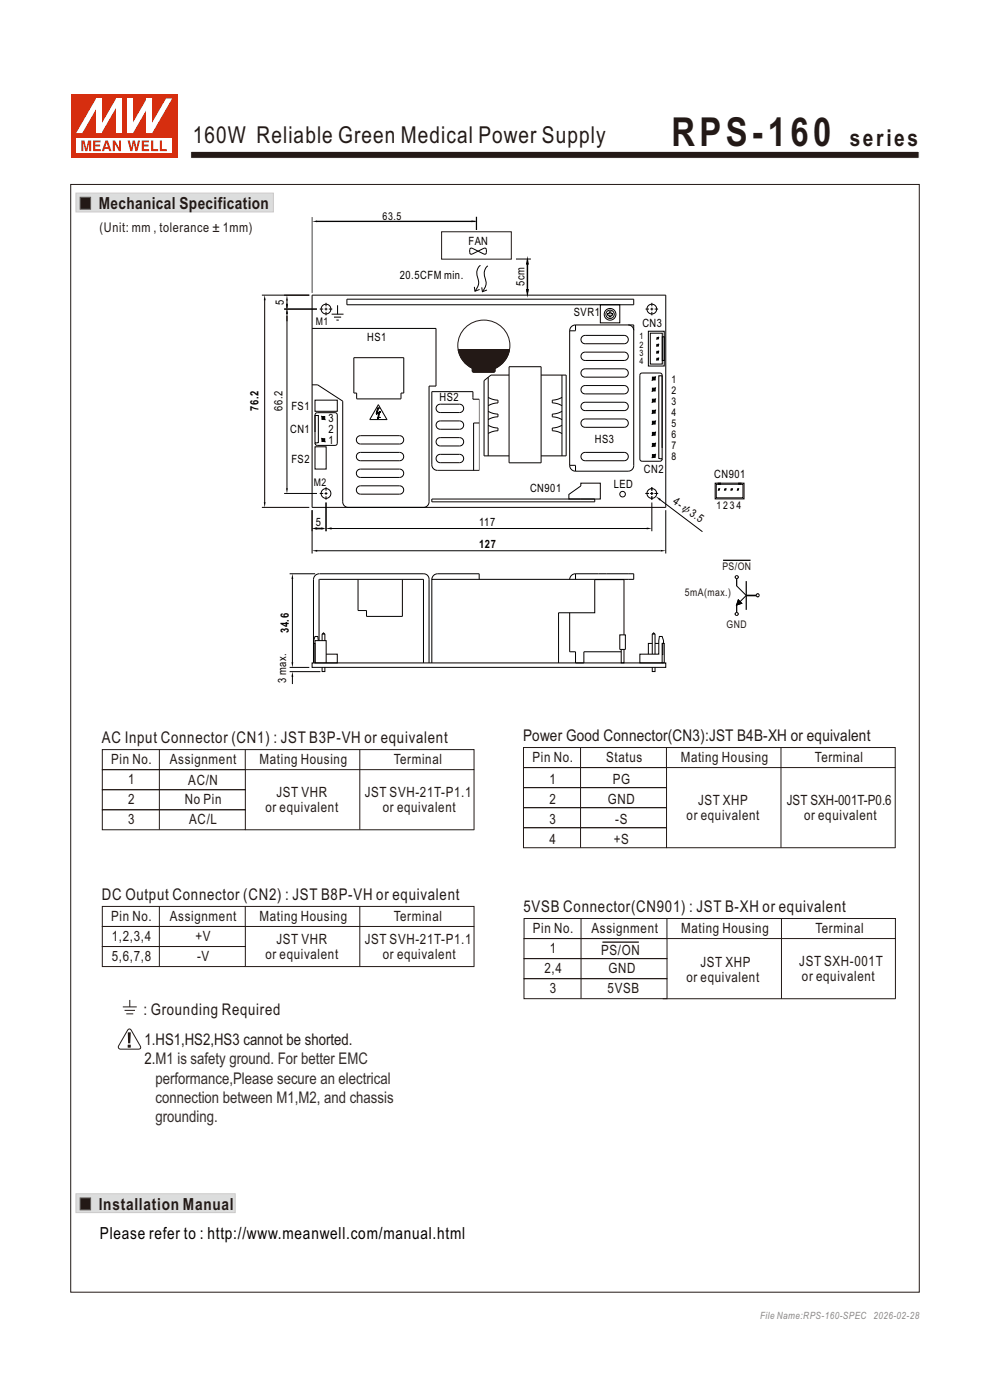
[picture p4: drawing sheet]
<svg xmlns="http://www.w3.org/2000/svg" width="210mm" height="297mm" viewBox="0 0 210 297" stroke-linecap="round" stroke-linejoin="round" font-family="sans-serif">
<!-- layer: tw -->
<path d="M16.1 41h41.9v4h-41.9z" fill-rule="evenodd" fill="#dcdddd" stroke="#c9cacb" stroke-width=".21"/>
<path d="M17 41.8h2.2v2.6h-2.2z" fill-rule="evenodd" fill="#231916" stroke="#595857" stroke-width=".21"/>
<g fill="none" stroke="#000" stroke-width=".21">
<path d="M99.7 52.7h.4l2.6 1.2h.2l.3-.3v-.6l-.3-.4-3 1.3-.3-.3zM109.5 55h3.1M111.9 54.9l.2 1.1h-.4zM111.9 55.9v6M70.3 66.6h2.6M70.8 67.3h1.6M71.4 67.9h.5M71.6 64.8v1.8M80.1 86.5h.2l-.3 1.1 .6-.2-.3 1.2h.1l-.3 .2 .2-1.1-.5 .1zM80.3 85.8l1.8 3.2h-3.7zM151.7 102.5h6.1v3.3h-6.1zM151.9 102.7h5.7v2.9h-5.7z"/>
<path d="M152.3 102.5h.5v.2h-.5zM152.4 103.8h.2v.1h-.2zM153.4 118.9h5.8M153.8 103.8h.1v.1h-.1zM155.1 103.8h.2v.1h-.2zM156.5 103.8h.1v.1h-.1zM156.7 102.5h.5v.2h-.5zM156.3 122.8v1.5l2 2M156.6 127.3l.7 .7-1 .4zM158.3 126.3h2.1M158.3 126.3l-2 2.1v1.5M158.3 123.3v6.1"/>
<path d="M127.8 199.9h7.7"/>
<circle cx="156.3" cy="130.3" r=".33"/>
<circle cx="156.3" cy="122.4" r=".33"/>
<circle cx="160.7" cy="126.3" r=".33"/>
</g>
<g fill="#000" stroke="#000" stroke-width=".21">
<path d="M152.4 103.8h.2l-.2 .1z" fill-rule="evenodd"/>
<path d="M152.4 103.9l.2-.1v.1z" fill-rule="evenodd"/>
<path d="M153.8 103.8h.1l-.1 .1z" fill-rule="evenodd"/>
<path d="M153.8 103.9l.1-.1v.1z" fill-rule="evenodd"/>
<path d="M155.1 103.8h.2l-.2 .1z" fill-rule="evenodd"/>
<path d="M155.1 103.9l.2-.1v.1z" fill-rule="evenodd"/>
<path d="M156.5 103.8h.1l-.1 .1z" fill-rule="evenodd"/>
<path d="M156.5 103.9l.1-.1v.1z" fill-rule="evenodd"/>
<path d="M156.6 127.3l.7 .7-1 .4z" fill-rule="evenodd"/>
</g>
<g fill="none" stroke="#231916" stroke-width=".21">
<path d="M93.7 49.2h14.8v5.8h-14.8zM21.7 159h78.9v4.3h-78.9zM33.8 159v17M52 159v4.2M76.3 159v17M111 158.6h78.9v4.2h-78.9zM123.1 158.6v21.3M141.4 158.6v4.2M165.7 158.6v21.3M21.7 163.3h30.3v4.2h-30.3zM21.7 167.5h30.3v4.3h-30.3zM21.7 171.8h30.3v4.2h-30.3z"/>
<path d="M52.1 176h48.5M100.6 163.3v12.7M111 162.8h30.4v4.3h-30.4zM111 167.1h30.4v4.2h-30.4zM111 171.3h30.4v4.3h-30.4zM111 175.6h30.4v4.2h-30.4zM141.4 179.8h48.5M189.9 162.8v17.1M21.7 192.3h78.9v4.2h-78.9zM21.7 196.5h30.3v4.3h-30.3zM33.8 192.3v12.7M52 192.3v4.2"/>
<path d="M76.3 192.3v12.8M100.6 196.5v8.6M111.1 199.1h30.4v4.3h-30.4zM111.2 194.9h78.7v4.2h-78.7zM123.3 194.8v17M141.5 194.8v4.3M165.8 194.8v17.1M189.9 199.1v12.8M21.7 200.8h30.3v4.2h-30.3zM52.1 205.1h48.5M111.1 203.4h30.4v4.2h-30.4zM111.1 207.6h30.4v4.3h-30.4z"/>
<path d="M140.6 211.9h49.4"/>
</g>
<g fill="#000">
<path d="M111.9 54.9l.2 1.1h-.4zM79.8 87.8h.1zM79.8 87.8h.2zM79.8 87.7l.2 .1zM79.8 87.7h.2zM79.8 87.7h.3zM79.8 87.7h.4zM79.8 87.7h.5zM79.8 87.7h.7zM79.8 87.6l.7 .1zM79.8 87.6h.7zM79.8 87.6h.2z"/>
<path d="M79.8 87.5l.2 .1zM79.8 87.5h.2zM79.9 87.5h.1zM79.9 87.4l.1 .1zM79.9 87.4h.1zM79.9 87.4h.2zM79.9 87.3l.2 .1zM79.9 87.3h.2zM79.9 87.2l.2 .1zM79.9 87.2h.2zM79.9 87.1l.2 .1zM79.9 87.1h.2z"/>
<path d="M79.9 87.1h.3zM80 87.1h.2zM80 87l.2 .1zM80 87h.2zM80 86.9l.2 .1zM80 86.9h.2zM80 87.6h.5zM80 86.8l.2 .1zM80 86.8h.2zM80 86.8h.3zM80 86.7l.3 .1zM80 86.7h.3z"/>
<path d="M80 88.6h.4zM80.1 88.6h.3zM80.1 86.7h.2zM80.1 88.6h.2zM80.1 87.6h.4zM80.1 87.6h.5zM80.1 88.6l.2 .1zM80.1 88.7h.2zM80.1 86.6l.2 .1zM80.1 86.6h.2zM80.1 88.7h.1zM80.1 87.5h.5z"/>
<path d="M80.2 88.6h.1zM80.2 88.6h.2zM80.2 87.5h.4zM80.2 88.5l.1 .1zM80.2 88.5h.1zM80.2 88.4h.1zM80.2 88.4l.1 .1zM80.2 88.3l.1 .1zM80.2 88.3h.1zM80.2 88.3h.2zM80.2 88.2l.2 .1zM80.2 88.2h.2z"/>
<path d="M80.2 88.1l.2 .1zM80.2 88.1h.2zM80.2 88l.2 .1zM80.2 88h.2zM80.3 87.5h.3zM80.3 88h.1zM80.3 87.9l.1 .1zM80.3 87.9h.1zM80.3 87.9h.2zM80.3 88.6h.1zM80.3 87.8l.2 .1zM80.3 87.8h.2z"/>
<path d="M80.3 87.7l.2 .1zM80.3 87.7h.2zM80.4 87.5h.2zM80.4 87.4h.2zM80.5 87.4h.1z"/>
</g>
<path d="M15 39.1h180v235h-180z" fill="none" stroke="#231916" stroke-width=".21"/>
<!-- layer: 0 -->
<path d="M40.4 32.1h154.6v1.5h-154.6z" fill-rule="evenodd" fill="#231916" stroke="#fff" stroke-width=".21"/>
<g fill="#000">
<path d="M56.1 62.6l.2 1.1h-.3zM60.9 65.5l.2 1.1h-.4zM60.9 62.6l.2 1.1h-.4zM60.7 64.5h.4l-.2 1.1zM111.7 61.4h.4l-.2 1.1zM56 106.6h.3l-.2 1.1zM60.7 103.6h.4l-.2 1.1zM66.2 112.1l1.1-.2v.4zM66.2 116.8l1.1-.1v.3zM68.1 111.9l1.1 .2-1.1 .2zM69.2 112.1l1.1-.2v.4zM137.2 111.9l1.1 .2-1.1 .2z"/>
<path d="M140.1 116.7l1.2 .1-1.2 .2zM139.1 105.3l1.1 .6-.3 .3zM62 121.7l.2 1.1h-.4zM61.8 140.5h.4l-.2 1.1zM62 142.5l.2 1.1h-.4z"/>
</g>
<g fill="none" stroke="#000" stroke-width=".21">
<path d="M55.6 62.6h10M56.1 63.3v43.4M60.3 65.6h6.9M60.9 66.5v37.3M60.9 63.6v1.8M66.2 69.7h26.3v12.2h-1.5v24.6a1.18 1.18 0 0 1-1.2 1.1M66.2 62.6h75v45h-75zM67.8 65.6h.8M68.9 65.6h.5M69.2 64.2v.8M69.2 65.3v.6M69.2 66.2v.7"/>
<path d="M69.7 65.6h.8M73.6 63.5h60.8v1.2h-60.8zM75.1 75.9h10.5v7.5h-.5v1.2h-9.4v-1.2h-.6zM108 79.6h-3.9l-1.4 1.2v15.9h5.3M108 77.8h6.8v20.4h-6.8zM111.7 61.4h.4l-.2 1.1zM114.8 79.6h5.3v17.1h-5.3M119.2 79.6v17.1M120.8 70.2v28.5M122.1 68.9a1.25 1.25 0 0 0-1.3 1.3M122.1 68.9h12.3v29.9a1.19 1.19 0 0 1-1.2 1.2h-11.1M122.1 68.9v1.3h-1.3"/>
<path d="M123.5 71.4l.6-.2h8.3a.89 .89 0 0 1 .9 .8 .89 .89 0 0 1-.9 .9h-8.3a.89 .89 0 0 1-.8-.5 .89 .89 0 0 1 .2-1zM123.5 75l.5-.3h8.4a.89 .89 0 0 1 .9 .9 .89 .89 0 0 1-.9 .9h-8.3a.89 .89 0 0 1-.8-.6 .89 .89 0 0 1 .2-.9zM123.5 78.5l.6-.3h8.3a.89 .89 0 0 1 .9 .9 .89 .89 0 0 1-.9 .9h-8.3a.89 .89 0 0 1-.8-.5 .89 .89 0 0 1 .2-1zM127.3 64.7h4.2v3.8h-4.2zM128.9 66.5h.3v-.4h.4v.4h.3v.4h-.3v.3h-.4v-.3h-.3zM133.2 68.9a1.18 1.18 0 0 1 1.2 1.2M136.9 65.6h.8M137.5 70.3h3.4v7.4h-3.4zM137.9 70.7h2.6v6.5h-2.6zM138 65.6h.6M138.3 64.2v.8M138.3 65.3v.6"/>
<path d="M138.3 66.2v.7M138.9 65.6h.7M139.4 76h.3v.3h-.3zM139.4 74.5h.3v.3h-.3zM139.4 73.1h.3v.3h-.3zM139.7 79.7h.8v17.7l-.8-.1zM140.5 71.4h.4v5.1h-.4zM66.2 81.6h1.2l5.3 3.5v21.4a1.18 1.18 0 0 0 1.2 1.1M66.8 88.1h.7v5.8l-.7 .1zM66.8 94.8h2.4v4.7h-2.4zM66.8 84.9h4.7v2.4h-4.7zM66.8 91.6v-3.6l.2-.3 .3-.2h3.8l.3 .2v6.6l-.3 .2h-3.8l-.3-.1-.2-.4"/>
<path d="M75.9 92.7l.6-.3h8.2a.89 .89 0 0 1 .9 .9 .89 .89 0 0 1-.9 .9h-8.2a.89 .89 0 0 1-.8-.6 .89 .89 0 0 1 .2-.9zM75.9 96.2l.5-.2h8.3a.89 .89 0 0 1 .9 .9 .89 .89 0 0 1-.9 .8h-8.2a.89 .89 0 0 1-.8-.5 .89 .89 0 0 1 .2-1zM75.9 99.8l.6-.3h8.2a.89 .89 0 0 1 .9 .9 .89 .89 0 0 1-.9 .9h-8.2a.89 .89 0 0 1-.8-.6 .89 .89 0 0 1 .2-.9zM91.6 83.1h8.7v1.6h1.3v15.1h-8.8a1.19 1.19 0 0 1-1.2-1.2zM92.8 86l.6-.3h4.1a.89 .89 0 0 1 .9 .9 .89 .89 0 0 1-.9 .9h-4.1a.89 .89 0 0 1-.8-.5 .89 .89 0 0 1 .2-1zM92.8 96.6l.5-.2h4.2a.89 .89 0 0 1 .9 .9 .89 .89 0 0 1-.9 .9h-4.1a.89 .89 0 0 1-.8-.6 .89 .89 0 0 1 .2-1zM92.8 89.6l.5-.3h4.2a.89 .89 0 0 1 .9 .9 .89 .89 0 0 1-.9 .9h-4.1a.89 .89 0 0 1-.8-.6 .89 .89 0 0 1 .2-.9zM92.8 93.1l.6-.3h4.1a.89 .89 0 0 1 .9 .9 .89 .89 0 0 1-.9 .9h-4.1a.89 .89 0 0 1-.8-.5 .89 .89 0 0 1 .2-1zM101.6 89.7h-1.1v10.1M103.6 80v16.7M103.6 90.2l1.1 .5 .9 .1v.6l-1 .1-1 .5M103.6 84.3l1 .4 1 .2v.6l-1 .1-1 .5"/>
<path d="M103.6 87.3l1 .4 1 .1v.6l-1 .2-1 .4M117.2 88.4l.9 .2 1.1 .4M119.2 84.3l-.9 .4-1.1 .2v.6l1.1 .2 .9 .4M119.2 87.2l-.9 .5-1.1 .1v.6M119.2 90.2l-.9 .4-1.1 .2v.6l1.1 .2 .9 .4M120.8 98.7a1.25 1.25 0 0 0 1.3 1.3M120.8 98.7h1.3v1.3M123.5 85.6l.6-.3h8.3a.89 .89 0 0 1 .9 .9 .89 .89 0 0 1-.9 .9h-8.3a.89 .89 0 0 1-.8-.5 .89 .89 0 0 1 .2-1zM123.5 82l.5-.2h8.4a.89 .89 0 0 1 .9 .9 .89 .89 0 0 1-.9 .9h-8.3a.89 .89 0 0 1-.8-.6 .89 .89 0 0 1 .2-1zM123.5 89.1l.5-.2h8.4a.89 .89 0 0 1 .9 .9 .89 .89 0 0 1-.9 .9h-8.3a.89 .89 0 0 1-.8-.6 .89 .89 0 0 1 .2-1zM123.5 96.2l.5-.2h8.4a.89 .89 0 0 1 .9 .9 .89 .89 0 0 1-.9 .8h-8.3a.89 .89 0 0 1-.8-.5 .89 .89 0 0 1 .2-1zM140.5 95l-.1-15.5-.4-.4h-3.9l-.4 .4v18l.5 .4h3.8l.3-.2 .2-.3"/>
<path d="M55.6 107.6h10M60.3 104.7h6.9M66.2 108.2v9.2M66.8 112.1h1.8M67 116.8h73.1M67.8 104.7h.8M68.9 104.7h.5M69.2 103.4v.7M69.2 104.4v.6M69.2 105.3v.7M69.2 106.6v6.1M70.2 112.1h67.1"/>
<path d="M75.9 103.3l.5-.2h8.3a.89 .89 0 0 1 .9 .8 .89 .89 0 0 1-.9 .9h-8.2a.89 .89 0 0 1-.8-.5 .89 .89 0 0 1 .2-1zM91.6 105.9h34.6v.6h-34.6zM120.7 104.9l2.5-1.8v-.6h4.1v3.4h-6.6zM136.9 104.7h.8M138 104.7h.6M138.3 103.4v.7M138.3 104.4v.6M138.3 105.3v.7M138.3 106.6v6.1M138.9 104.7h.7M139.8 105.8l9.2 7M141.2 108.2v9.2"/>
<path d="M61.4 121.7h5.4M62 122.6v18M67.5 135.9l-.1-.9h-.6l-.3 .9v.6h.3v4.1h4.7v-1.8h-2.3M67.7 121.7a1.23 1.23 0 0 0-1.2 1.3v17.6M67.7 135.9v-13h22.1v17.7M67.7 121.7h22.2a1.14 1.14 0 0 1 1.1 1.2v17.7M68.3 135.9v-1.4l.3-.2 .3 .2v1.4M68.4 134.5h.5M75.9 123v6.5h1.8v1.3h7.7v-7.8M91.6 122.9a1.24 1.24 0 0 1 1.2-1.2h8.8v1.2M120.8 130v8.3h1.3v2.3h1.8v-2.3h7.9M122.1 121.7a1.23 1.23 0 0 0-1.3 1.2"/>
<path d="M122.1 121.7h12.3v1.2h-8.2M122.1 121.7v1.2M126.2 122.9h-34.6v17.7M126.2 122.9v7.1h-7.7v10.6M126.2 123h6.2v11.7M131.5 134.7h1.2v3.1h-1.2zM131.8 137.8v2.8h.6v-2.8M135.7 138.8h4l.2-3.8h.6l.2 .9v.6h-.2v4.1h-4.8zM138.4 138.8v-4.3l.3-.2 .2 .2v4.3M138.4 136.5h-.9v2.3M138.4 134.5h.5M138.9 136.5h.8"/>
<path d="M140.5 138.9h.1v-2.4h-.1h.4v4.1h-.4M61.4 142.5h6.6M61.4 141.6h4.2M62 143.3v1.8M66.2 140.6h75v1h-75zM66.8 140.6v-4.7h2.4v4.7M68.3 141.6v.9h.6v-.9M138.4 141.6v.9h.5v-.9"/>
<circle cx="69.2" cy="65.6" r="1.03"/>
<circle cx="129.4" cy="66.7" r=".89"/>
<circle cx="129.4" cy="66.7" r="1.24"/>
<circle cx="138.3" cy="65.6" r="1.03"/>
<circle cx="69.2" cy="104.7" r="1.03"/>
<circle cx="132.1" cy="104.8" r=".59"/>
<circle cx="138.3" cy="104.7" r="1.03"/>
</g>
<g fill="#000" stroke="#000" stroke-width=".21">
<path d="M139.4 71.6h.3l-.3 .3z" fill-rule="evenodd"/>
<path d="M139.4 76h.3l-.3 .3z" fill-rule="evenodd"/>
<path d="M139.4 74.5h.3l-.3 .3z" fill-rule="evenodd"/>
<path d="M139.4 73.1h.3l-.3 .3z" fill-rule="evenodd"/>
<path d="M139.7 71.6v.3h-.3z" fill-rule="evenodd"/>
<path d="M139.7 76v.3h-.3z" fill-rule="evenodd"/>
<path d="M139.7 74.5v.3h-.3z" fill-rule="evenodd"/>
<path d="M139.7 73.1v.3h-.3z" fill-rule="evenodd"/>
<path d="M68.3 93.1l.6 .6h-.6z" fill-rule="evenodd"/>
<path d="M68.3 88.4l.6 .6h-.6z" fill-rule="evenodd"/>
<path d="M68.3 93.1h.6v.6z" fill-rule="evenodd"/>
<path d="M68.3 88.4h.6v.6z" fill-rule="evenodd"/>
<path d="M138.4 96.4h.6l-.6 .6z" fill-rule="evenodd"/>
<path d="M138.4 80h.6l-.6 .6z" fill-rule="evenodd"/>
<path d="M138.4 91.7h.6l-.6 .6z" fill-rule="evenodd"/>
<path d="M138.4 82.3h.6l-.6 .6z" fill-rule="evenodd"/>
<path d="M138.4 94.1h.6l-.6 .6z" fill-rule="evenodd"/>
<path d="M138.4 89.4h.6l-.6 .6z" fill-rule="evenodd"/>
<path d="M138.4 87.1h.6l-.6 .5z" fill-rule="evenodd"/>
<path d="M138.4 84.7h.6l-.6 .6z" fill-rule="evenodd"/>
<path d="M139 96.4v.6h-.6z" fill-rule="evenodd"/>
<path d="M139 80v.6h-.6z" fill-rule="evenodd"/>
<path d="M139 91.7v.6h-.6z" fill-rule="evenodd"/>
<path d="M139 82.3v.6h-.6z" fill-rule="evenodd"/>
<path d="M138.4 94.7l.6-.6v.6z" fill-rule="evenodd"/>
<path d="M139 89.4v.6h-.6z" fill-rule="evenodd"/>
<path d="M138.4 87.6l.6-.5v.5z" fill-rule="evenodd"/>
<path d="M138.4 85.3l.6-.6v.6z" fill-rule="evenodd"/>
</g>
<path d="M97.2 74.2h10.9zM97.2 74.2h10.9zM97.2 74.2h10.9zM97.2 74.2h10.9a5.8 5.8 0 0 1-3.1 4v.6l-.3 .2h-4.2l-.3-.2v-.6a5.9 5.9 0 0 1-3-4zM97.2 74.2h10.9z" fill-rule="evenodd" fill="#231916" stroke="#231916" stroke-width=".21"/>
<path d="M97.2 74.2h10.9M98.7 69.5a5.5 5.5 0 0 1 8.4 .6 5.5 5.5 0 0 1-2.1 8.1v.6l-.3 .2h-4.2l-.3-.2v-.6a5.6 5.6 0 0 1-3-5.8 5.3 5.3 0 0 1 1.5-2.9zM26.1 213.6h2.9M26.4 214.3h2.2M26.8 215.1h1.5M27.3 218.4l.4-.1 .1 .3 1.9 3.3 .1 .5-.5 .2h-3.8a.46 .46 0 0 1-.3-.7zM27.5 212.1v1.5" fill="none" stroke="#231916" stroke-width=".21"/>
<g fill="#231916">
<path d="M27.1 219h.6l-.1 2.3h-.4z" fill-rule="evenodd"/>
<path d="M27.1 221.6h.6v.6h-.6z" fill-rule="evenodd"/>
</g>
<path d="M101.9 56.3a2.25 2.25 0 0 0-.5 2.9 2.35 2.35 0 0 1-.6 2.6M103.5 56.4a2.25 2.25 0 0 0-.5 3 2.35 2.35 0 0 1-.7 2.5M100.6 60.9l.2 .9 .9-.4M102.2 61l.1 .9 1-.4" fill="none" stroke="#000" stroke-width=".21"/>
<path d="M16.1 253.2h33.8v4h-33.8z" fill-rule="evenodd" fill="#dcdddd" stroke="#c9cacb" stroke-width=".21"/>
<path d="M17 254.1h2.2v2.6h-2.2z" fill-rule="evenodd" fill="#231916" stroke="#595857" stroke-width=".21"/>
<path d="M66.2 46v16.1M67.1 47h33.8M101.1 46v2.8" fill="none" stroke="#000" stroke-width=".21"/>
<path d="M66.2 47l1.1-.2v.3zM100 46.8l1.1 .2-1.1 .1z" fill="#000"/>
<path d="M15 20h22.6v13.6h-22.6z" fill-rule="evenodd" fill="#d62e0f"/>
<path d="M16.2 29.3h20.3v3.2h-20.3z" fill-rule="evenodd" fill="#fff"/>
<g fill="#d62e0f">
<path d="M27.1 29.8h.4l.4 1.7 .3-1.7h.4l.3 1.7 .4-1.7h.4l-.6 2.3h-.4l-.3-1.8-.3 1.8h-.4z" fill-rule="evenodd"/>
<path d="M30.1 29.8h1.5v.4h-1.1v.5h1v.4h-1v.6h1.1v.4h-1.5z" fill-rule="evenodd"/>
<path d="M32.1 29.8h.4v1.9h1v.4h-1.4z" fill-rule="evenodd"/>
<path d="M33.9 29.8h.4v1.9h1.1v.4h-1.5z" fill-rule="evenodd"/>
<path d="M17.3 29.8h.6l.4 1.8 .4-1.8h.6v2.3h-.4v-1.9l-.4 1.9h-.4l-.4-1.9v1.9h-.4z" fill-rule="evenodd"/>
<path d="M19.8 29.8h1.5v.4h-1.1v.5h1v.4h-1v.6h1.2v.4h-1.6z" fill-rule="evenodd"/>
<path d="M22.6 30.3l.3 .9h-.6zM22.4 29.8l-.8 2.3h.5l.1-.5h.8l.2 .5h.4l-.7-2.3z" fill-rule="evenodd"/>
<path d="M23.9 29.8h.5l.8 1.6v-1.6h.5v2.3h-.5l-.9-1.6v1.6h-.4z" fill-rule="evenodd"/>
</g>
<g fill="#fff">
<path d="M24.6 20.9h1.2v7.4h-1.2z" fill-rule="evenodd"/>
<path d="M24.6 20.9h1.2l-4.3 7.4h-1.1z" fill-rule="evenodd"/>
<path d="M20.4 20.9h1.1v7.4h-1.1z" fill-rule="evenodd"/>
<path d="M20.4 20.9h1.1v.3l-4.1 7.1h-1.3z" fill-rule="evenodd"/>
<path d="M31.1 20.9h1.2v7.4h-1.2z" fill-rule="evenodd"/>
<path d="M35.2 20.9h1.3l-4.2 7.4h-1.1v-.4z" fill-rule="evenodd"/>
<path d="M27.1 20.9h1.1v7.4h-1.1z" fill-rule="evenodd"/>
<path d="M31.1 20.9h1.2v.3l-4.1 7.1h-1.1v-.4z" fill-rule="evenodd"/>
</g>
<text font-size="8.5" fill="#231916" x="142.4" y="31">RPS-160</text>
<g font-size="4.9" fill="#231916">
<text x="40.9" y="30.4">160W Reliable Green Medical Power Supply</text>
<text x="180.2" y="31">series</text>
</g>
<g font-size="3.5" fill="#231916">
<text x="20.9" y="44.3">Mechanical Specification</text>
<text x="20.9" y="256.6">Installation Manual</text>
</g>
<text font-size="3.5" x="21.2" y="262.8">Please refer to : http://www.meanwell.com/manual.html</text>
<g font-size="3.4" fill="#231916">
<text x="21.6" y="157.6">AC Input Connector (CN1) : JST B3P-VH or equivalent</text>
<text x="110.9" y="157.2">Power Good Connector(CN3):JST B4B-XH or equivalent</text>
<text x="21.6" y="190.9">DC Output Connector (CN2) : JST B8P-VH or equivalent</text>
<text x="111" y="193.5">5VSB Connector(CN901) : JST B-XH or equivalent</text>
<text x="30.4" y="215.3">: Grounding Required</text>
<text x="30.7" y="221.8">1.HS1,HS2,HS3 cannot be shorted.</text>
<text x="30.7" y="225.8">2.M1 is safety ground. For better EMC</text>
</g>
<g font-size="3.4" fill="#332c2b">
<text x="33" y="229.9">performance,Please secure an electrical</text>
<text x="33" y="233.9">connection between M1,M2, and chassis</text>
<text x="33" y="238">grounding.</text>
</g>
<g font-size="3" fill="#231916">
<text x="112.9" y="161.7">Pin No.</text>
<text x="128.6" y="161.7">Status</text>
<text x="144.4" y="161.7">Mating Housing</text>
<text x="172.9" y="161.7">Terminal</text>
<text x="23.6" y="162.1">Pin No.</text>
<text x="27.2" y="166.4">1</text>
<text x="36" y="162.1">Assignment</text>
<text x="39.9" y="166.6">AC/N</text>
<text x="55" y="162.1">Mating Housing</text>
<text x="83.5" y="162.1">Terminal</text>
<text x="116.6" y="166.2">1</text>
<text x="130" y="166.2">PG</text>
<text x="27.2" y="170.6">2</text>
<text x="39.2" y="170.6">No Pin</text>
<text x="56.3" y="172.3">or equivalent</text>
<text x="58.7" y="169.2">JST VHR</text>
<text x="77.4" y="169.2">JST SVH-21T-P1.1</text>
<text x="81.2" y="172.3">or equivalent</text>
<text x="116.6" y="170.5">2</text>
<text x="129" y="170.5">GND</text>
<text x="148.1" y="170.9">JST XHP</text>
<text x="166.9" y="170.9">JST SXH-001T-P0.6</text>
<text x="27.2" y="174.9">3</text>
<text x="40.1" y="174.8">AC/L</text>
<text x="116.6" y="174.7">3</text>
<text x="116.6" y="179">4</text>
<text x="130.2" y="179">+S</text>
<text x="130.5" y="174.7">-S</text>
<text x="145.6" y="174">or equivalent</text>
<text x="170.5" y="174">or equivalent</text>
<text x="23.6" y="195.4">Pin No.</text>
<text x="36" y="195.4">Assignment</text>
<text x="55" y="195.4">Mating Housing</text>
<text x="83.5" y="195.4">Terminal</text>
<text x="113" y="198">Pin No.</text>
<text x="125.5" y="198">Assignment</text>
<text x="144.5" y="198">Mating Housing</text>
<text x="173" y="198">Terminal</text>
<text x="23.7" y="199.6">1,2,3,4</text>
<text x="23.7" y="203.9">5,6,7,8</text>
<text x="41.5" y="199.6">+V</text>
<text x="41.8" y="203.9">-V</text>
<text x="56.3" y="203.5">or equivalent</text>
<text x="58.7" y="200.3">JST VHR</text>
<text x="77.4" y="200.3">JST SVH-21T-P1.1</text>
<text x="81.2" y="203.5">or equivalent</text>
<text x="116.7" y="202.2">1</text>
<text x="127.5" y="202.6">PS/ON</text>
<text x="115.5" y="206.5">2,4</text>
<text x="129.1" y="206.5">GND</text>
<text x="145.6" y="208.3">or equivalent</text>
<text x="148.6" y="205.1">JST XHP</text>
<text x="169.5" y="204.9">JST SXH-001T</text>
<text x="170.1" y="208.1">or equivalent</text>
<text x="116.7" y="210.7">3</text>
<text x="128.9" y="210.7">5VSB</text>
</g>
<text font-size="2.8" fill="#231916" x="21.1" y="49.2">(Unit: mm , tolerance ± 1mm)</text>
<g font-size="2.4">
<text x="99.4" y="52.1">FAN</text>
<text x="84.8" y="59.2">20.5CFM min.</text>
<text x="60.2" y="64.7" transform="rotate(-90 60.2 64.7)">5</text>
<text x="111.2" y="60.7" transform="rotate(-90 111.2 60.7)">5cm</text>
<text x="121.7" y="67.1">SVR1</text>
<text x="136.3" y="69.4">CN3</text>
<text x="77.9" y="72.4">HS1</text>
<text x="54.9" y="87.2" transform="rotate(-90 54.9 87.2)">76.2</text>
<text x="60" y="87.2" transform="rotate(-90 60 87.2)">66.2</text>
<text x="61.8" y="87">FS1</text>
<text x="69.7" y="89.5">3</text>
<text x="93.2" y="85.2">HS2</text>
<text x="61.5" y="91.9">CN1</text>
<text x="69.7" y="91.9">2</text>
<text x="69.7" y="94.2">1</text>
<text x="126.2" y="94">HS3</text>
<text x="61.8" y="98.1">FS2</text>
<text x="136.6" y="100.4">CN2</text>
<text x="151.5" y="101.4">CN901</text>
<text x="112.4" y="104.4">CN901</text>
<text x="130.2" y="103.5">LED</text>
<text x="142.6" y="106.8" transform="rotate(35 142.6 106.8)">4-ψ3.5</text>
<text x="67" y="111.5">5</text>
<text x="101.7" y="111.5">117</text>
<text x="101.7" y="116.2">127</text>
<text x="61.3" y="134.3" transform="rotate(-90 61.3 134.3)">34.6</text>
<text x="60.7" y="144.9" transform="rotate(-90 60.7 144.9)">3 max.</text>
</g>
<text font-size="2.3" x="81.2" y="46.6">63.5</text>
<g font-size="2.2">
<text x="67" y="68.8">M1</text>
<text x="142.5" y="83.5">2</text>
<text x="142.5" y="81.2">1</text>
<text x="142.5" y="88.2">4</text>
<text x="142.5" y="85.9">3</text>
<text x="142.5" y="95.2">7</text>
<text x="142.5" y="92.9">6</text>
<text x="142.5" y="90.5">5</text>
<text x="142.5" y="97.6">8</text>
<text x="66.6" y="103.1">M2</text>
<text x="152" y="108.1">1</text>
<text x="153.4" y="108.1">2</text>
<text x="154.8" y="108.1">34</text>
</g>
<g font-size="2.2" fill="#231916">
<text x="153.2" y="121">PS/ON</text>
<text x="145.3" y="126.5">5mA(max.)</text>
<text x="154.1" y="133.2">GND</text>
</g>
<text font-size="2.1" fill="#898989" x="161.2" y="279.9">File Name:RPS-160-SPEC 2026-02-28</text>
<g font-size="1.9">
<text x="135.6" y="72">1</text>
<text x="135.6" y="77.2">4</text>
<text x="135.6" y="75.5">3</text>
<text x="135.6" y="73.8">2</text>
</g>
</svg>
